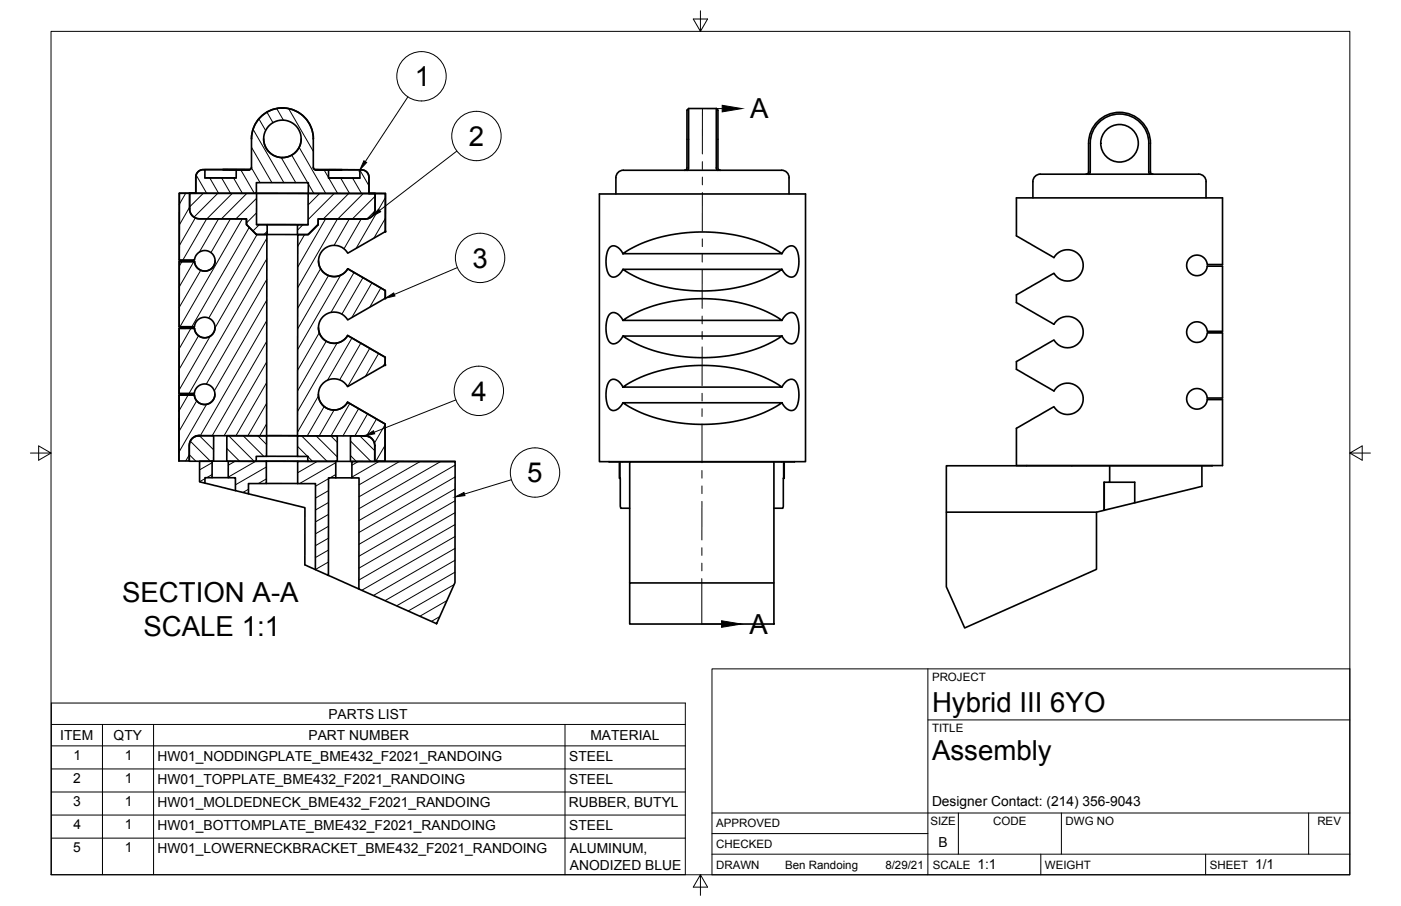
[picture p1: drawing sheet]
<svg xmlns="http://www.w3.org/2000/svg" width="432mm" height="279mm" viewBox="0 0 432 279" stroke-linecap="round" stroke-linejoin="round" font-family="sans-serif">
<!-- layer: Visible -->
<g fill="none" stroke="#000" stroke-width=".51">
<path d="M212.2 33.5v18.5l-.5 .5M220.8 33.5a2.63 2.63 0 0 1 .5 2.5v15.9l.4 .5 .3 .1M220.8 33.5v18.5l.5 .5M220.8 33.5h-8.6a2.63 2.63 0 0 0-.5 2.5v15.9l-.4 .5-.3 .1M55.3 59.6h3.1l.1 5.6 .7 1.3 1 .7 1.1 .3h14.7v1.8l3.1 3h3.2l-.1 62.1h-21.6l-1.3 .7-.8 1.2-.2 1v4.9h-3.1v-20.4h4.7a3.2 3.2 0 0 0 4.8 2.5 3.2 3.2 0 0 0 0-5.4 3.2 3.2 0 0 0-4.8 2.4h-4.7v-20h4.7a3.2 3.2 0 0 0 4.9 2.4 3.2 3.2 0 0 0 0-5.4 3.2 3.2 0 0 0-4.9 2.5h-4.7v-20.1h4.7a3.2 3.2 0 0 0 4.9 2.4 3.2 3.2 0 0 0 0-5.4 3.2 3.2 0 0 0-4.9 2.5h-4.7zM55.3 59.6l-.1 20.6M55.3 59.6h5h-1.9M58.4 59.6h20.7v9.7h3.2v3h-3.3l-3-3v-1.8h-14.7l-1.1-.3-1-.7-.7-1.3zM60.3 59.6h.1M61 53l1-.6 1.2-.1-.1 2.6h9.7v-2.6l4.3-.1 .4-.6v-8.8a9.5 9.5 0 0 1 9.5-9.5 9.5 9.5 0 0 1 9.6 9.5v8.9l.1 .4 .6 .3h4v2.5h9.6v-2.5l1.6 .2 .8 .7 .4 1v5.4l-18.7-.1v-3.3h-16v3.3h-18.7v-5.1zM63.1 54.8l9.7 .1M63.2 52.3h9.6"/>
<path d="M76.8 52.3h-13.9l-1.2 .2-.8 .6-.5 .9-.1 5.6M77.5 42.8a9.4 9.4 0 0 1 9.6-9.5h.1a9.4 9.4 0 0 1 9.4 9.5M77.5 51.6l-.3 .6-.4 .1M79 59.6h16h-15.9M81.3 42.8a5.8 5.8 0 0 0 5.7 5.8 5.8 5.8 0 0 0 5.8-5.8M95 59.6l20.6 .1-.1 5.5-.9 1.6-1 .6-.9 .1h-14.6v1.8l-3.1 3h-3.3v-3h3.3zM96.6 51.6l.2 .6 .5 .1M96.6 42.8h.1M97.2 52.3l14.2 .1 .9 .2 .8 .5 .6 1.2v5.4M101.3 52.3l9.6 .1M101.3 54.9h9.6M113.7 59.7h5.1v11.7"/>
<path d="M113.7 59.7h1.9M113.7 59.7h.1M184.7 59.8h63.6v82.6h-63.6zM192.1 52.5h48.8M192.1 52.5a2.3 2.3 0 0 0-2.3 2.3v5M221.3 52.5h.1M240.9 52.5a2.3 2.3 0 0 1 2.3 2.3v5M335.4 53.7h.1M335.5 44.2a9.5 9.5 0 0 1 9.5-9.6 9.5 9.5 0 0 1 9.6 9.6M335.5 44.2v8.8l-.2 .5-.5 .2M336 44.2a9 9 0 0 1 9-9 9 9 0 0 1 9.1 9M336 44.2v8.8l-.1 .5-.4 .2"/>
<path d="M354.1 44.2v9l.5 .5M354.6 44.2v8.9l.2 .5 .5 .1M369.4 53.7h-47.7a3 3 0 0 0-3.3 1.7l-.1 5.6M369.4 53.7a2.3 2.3 0 0 1 2.3 2.3v5M79.1 69.3h15.9M82.4 69.3h9.3M82.4 72.3h9.3M91.8 72.3h3.2l3.1-3v-1.8h14.6l1.1-.2 1-.8 .7-1.3 .1-5.5h3.2v11.7l-11.6 6.7a4.8 4.8 0 0 0-7.3-1.3 4.8 4.8 0 0 0 0 7.4 4.8 4.8 0 0 0 7.3-1.3l11.5 6.7v2.4l-11.5 6.7a4.8 4.8 0 0 0-7.3-1.4 4.8 4.8 0 0 0 0 7.4 4.8 4.8 0 0 0 7.2-1.2l11.6 6.7v2.4l-11.6 6.6a4.8 4.8 0 0 0-7.2-1.2 4.8 4.8 0 0 0 0 7.3 4.8 4.8 0 0 0 7.2-1.2l11.6 6.6v11.5h-3.2l-.1-5.7-.7-1.1-1.2-.9-1-.2-20.8 .1zM192 78.2a45.3 45.3 0 0 1 28.3-6.5 41.6 41.6 0 0 1 20.7 6.5zM192 78.2l-1.1-1.5-1.1-.7a2.29 2.29 0 0 0-2.8 2.4l-.2 3.1 .5 2.4a2.04 2.04 0 0 0 1.8 1.6 2.04 2.04 0 0 0 2-1.2l.9-1.2M241 78.2l1.1-1.5 1.1-.7a2.29 2.29 0 0 1 2.8 2.4l.2 3.1-.5 2.4a2.04 2.04 0 0 1-1.8 1.6 2.04 2.04 0 0 1-2-1.2l-.9-1.2h-49a46.7 46.7 0 0 0 31.3 6.2 40.2 40.2 0 0 0 17.7-6.2M313.3 61h63.5v20.6h-4.7l-.3-1.1-.6-.9-.9-.6-1.1-.3-1.5 .2-1 .7-.7 1-.3 1 .2 1.3 .7 1.1 1 .7 1.3 .3 1.2-.2 1.1-.7 .6-.9 .3-1.1h4.7v20.1h-4.7l-.3-1.1-.6-.9-.9-.7-1.1-.2-1.5 .2-.9 .5-.7 .9-.4 1.2 .2 1.4 .7 1.1 1 .7 1.2 .3 1.1-.2 1.3-.7 .6-.9 .3-1.1h4.7v20h-4.7l-.3-1.1-.6-.9-.9-.6-1.1-.3-1.3 .2-1.2 .7-.7 1.1-.3 .9 .2 1.3 .7 1.2 1 .7 1.2 .3 1.3-.2 1.1-.8 .6-.9 .3-1.1h4.7v20.4h-63.5v-11.5l11.5-6.7 .2 .2a4.8 4.8 0 0 0 7.2 1 4.8 4.8 0 0 0-.1-7.3 4.8 4.8 0 0 0-7.3 1.3l-11.5-6.7v-2.4l11.5-6.7 .3 .4a4.8 4.8 0 0 0 7.2 .7 4.8 4.8 0 0 0-.3-7.2 4.8 4.8 0 0 0-7.2 1.3l-11.5-6.7v-2.4l11.5-6.6 .3 .3a4.8 4.8 0 0 0 7.2 .8 4.8 4.8 0 0 0-.3-7.3 4.8 4.8 0 0 0-7.2 1.3l-11.5-6.7z"/>
<path d="M55.2 80.2h.1M59.9 80.7h.1M60 80.7h-4.8v20.1M66.3 80.4l-.2 1.2-.6 .9-1.1 .8-1 .3-1.2-.1-1.2-.7-.7-.9-.4-1.2M98.2 80.5l.2 1.4 1 1.8a4.8 4.8 0 0 0 7.8-.8M107.2 82.9l11.5 6.7v2.4M192 98.8a45.3 45.3 0 0 1 28.3-6.6 41.6 41.6 0 0 1 20.7 6.6zM192 98.8l-1.1-1.5-1.1-.7a2.3 2.3 0 0 0-2.8 2.4l-.2 3.1 .5 2.4a2.04 2.04 0 0 0 1.8 1.5 2.04 2.04 0 0 0 2-1.1l.9-1.3M241 98.8l1.1-1.5 1.1-.7a2.3 2.3 0 0 1 2.8 2.4l.2 3.1-.5 2.4a2.04 2.04 0 0 1-1.8 1.5 2.04 2.04 0 0 1-2-1.1l-.9-1.3h-49a46.7 46.7 0 0 0 31.3 6.3 40.2 40.2 0 0 0 17.7-6.3M55.2 100.7h.1M66.3 101l-.2 1.1-.7 1.1-1 .7-1.1 .3-1.2-.2-1.2-.7-.7-.9-.3-1.2-4.7 .1v20M98.1 101l.3 1.7 1 1.5a4.8 4.8 0 0 0 7.7-.8"/>
<path d="M107.1 103.5l11.6 6.7v2.4M192 119.4a45.3 45.3 0 0 1 28.3-6.6 41.6 41.6 0 0 1 20.7 6.6zM192 119.4l-1.1-1.6-1.1-.7a2.32 2.32 0 0 0-2.8 2.5l-.2 3 .5 2.5a2.04 2.04 0 0 0 1.8 1.5 2.04 2.04 0 0 0 2-1.1l.9-1.3M241 119.4l1.1-1.6 1.1-.7a2.32 2.32 0 0 1 2.8 2.5l.2 3-.5 2.5a2.04 2.04 0 0 1-1.8 1.5 2.04 2.04 0 0 1-2-1.1l-.9-1.3h-49a46.7 46.7 0 0 0 31.3 6.3 40.2 40.2 0 0 0 17.7-6.3M55.2 121.3h.1M59.2 135.3l1.4-.8 5.2-.1v7.8h-7.5l.1-5.1 .2-1zM59.9 121.8h-4.7v20.4M61.4 134.4l-1.3 .2M61.4 134.3v.1M61.4 134.3h.1M66.2 121.6l-.2 1.2-.6 .9-.9 .7-1.2 .3-1.4-.2-1-.6-.7-1-.3-1.1M69.9 134.4h12.3l-.1 6.3h-3.1v1.6l-9.1-.1z"/>
<path d="M82.2 134.4h9.5M91.7 134.4h12.2v7.9h-9.1l.1-1.5h-3.2zM98.1 121.6l.3 1.7 1 1.5a4.8 4.8 0 0 0 7.7-.8l11.6 6.7v11.5M108 134.4l5.2 .1 1.5 .9 .6 .8 .2 1.1v5h-7.5zM112.5 134.3l1.2 .4M112.5 134.4h.1M55.2 142.1h.1M61.5 142.2h3.9v5.1h-2.2v1.7l-1.7-.4zM63.2 149l9.4 2.3M65.4 147.3h5M65.8 142.2h4.1M70.4 142.2l11.7 .1v6.8h-5.5v3.2l-4-1v-4h-2.3z"/>
<path d="M76.6 152.3l17.4 4.3v17.6l3.2 1.5M79 142.2l15.9 .1M82.1 149.1h9.7M82.1 142.2l9.7 .1M82.1 140.7h9.6M91.7 142.3h11.8v5.1h-2.2l-.1 30.1-4-1.8v-26.6h-5.5zM103.5 147.4h5M104 142.3h4M108.5 142.3h31.8l-.1 37.4-5.6 12.6-24-10.6 .1-34.3h-2.2zM115.5 142.3h24.8M118.7 142.2h.1M187.7 142.4h6.4"/>
<path d="M187.7 142.4h.1M190.9 142.4v5.1h.2M191.1 142.4l.1 13.7 .1 .6h2.8M238.5 142.4h6.4M241.5 142.4l-.1 13.8-.1 .5h-2.8M241.7 142.4v5.1h-.2M244.9 142.4h.1M316.4 143.6h.1M340.3 148.7v8.7l9.4-2.3v-6.4h-7.7M340.3 157.4h.1M342 143.6v5.1h-1.7v8.7l-2.4 .5h-46.2M370.4 143.6v6.4l-20.7 5.1"/>
<path d="M373.6 143.6h-81.9v37.4l5.6 12.7 40.6-18.1v-17.7M101.2 177.5l9.4 4.2M194.1 179.8h44.4v12.6h-44.4zM194.1 179.8v-37.4h44.4v37.4"/>
<circle cx="87" cy="42.8" r="5.8"/>
<circle cx="345" cy="44.2" r="5.8"/>
</g>
<g fill="#000" stroke="#000" stroke-width=".31">
<circle cx="118.8" cy="71.4" r=".24"/>
<circle cx="118.7" cy="92" r=".24"/>
<circle cx="118.7" cy="112.6" r=".24"/>
</g>
<!-- layer: Border -->
<path d="M15.7 9.7h400.3v260.1h-400.3zM215.9 3.3v6.4l-2.2-3.8h4.4l-2.2 3.8M9.4 139.7h6.3l-3.8-2.2v4.4l3.8-2.2M416 139.7l3.8 2.2v-4.4l-3.8 2.2h6.4M215.9 269.8l2.2 3.8h-4.4l2.2-3.8v6.3" fill="none" stroke="#000" stroke-width=".31"/>
<!-- layer: Titleblock -->
<path d="M219.4 206.3h196.6v63.5h-196.6zM286 206.3v63.5M286 222h130M219.4 257.1h66.6M219.4 250.7h196.6M295.4 250.7v12.7M327.1 250.7v12.7M403.3 250.7v12.7M219.4 263.4h196.6M320.8 263.4v6.4M371.6 263.4v6.4" fill="none" stroke="#000" stroke-width=".31"/>
<!-- layer: Hatching -->
<g fill="none" stroke="#000" stroke-width=".31">
<path d="M78 39.9l9.5 16.4M79.8 36.7l2.1 3.6M82.3 34.6l1.8 3.2M85.3 33.5l2.1 3.6M89 33.5l7.6 13.2M95 37.5l.6 1.1M57.2 59.6l-1.9 3.4M60.5 54l3.2 5.6M62.7 59.6l-4.3 4.2M64.6 54.9l2.8 4.7M67.1 59.6l-7.3 7.4M68.3 54.9l2.8 4.7"/>
<path d="M71.6 59.6l-7.8 7.9-7.4 12.7M72 54.9l2.7 4.7M74.2 52.3l4.2 7.3M76.1 59.6l-7.9 7.9M77.5 51.7l2.7 4.6M77.5 45.4l6.3 10.9M86.7 48.6l4.5 7.7M89.9 47.9l4.9 8.4M92.2 45.4l8.2 14.3M95 56.7l1.7 3M98.5 59.7l-3.5 3.5M99.9 52.4l1.4 2.4"/>
<path d="M101.3 54.9l2.8 4.8M103 59.7l-8 8M105 54.9l2.7 4.8M107.5 59.7l-7.9 7.8M108.7 54.9l2.7 4.8M110.9 52.5l2.8 4.8M112 59.7l-7.9 7.8M115.8 59.7l-.2 .4M58.4 63.9l-3.1 5.5M60.2 67.2l-4.9 8.6M67.4 67.5l-6 10.3M71 67.5l-6 10.4"/>
<path d="M74.7 67.5l-19.2 33.3M76.8 70.1l-17.7 30.7M79.1 61.2l-6.4 6.3M79.1 65.6l-3.1 3.1M79.2 72.3l-14.9 25.8M79.9 69.3l-2 2M82.2 79.8l-23.9 41.5M82.3 73.4l-16 27.7M82.3 71.4l-1 .9M93.4 69.3l-1.7 1.7M93.9 72.3l-2.1 3.7M98.1 69.1l-3.3 3.2"/>
<path d="M100.3 67.5l-8.5 14.9M104 67.5l-12.2 21.2M107.7 67.5l-4.7 8.2M111.3 67.5l-5.3 9.2M115.5 65.1l-2.4 2.4M115.6 60.5l-7 7M118.8 61l-9.1 15.6M118.8 67.4l-3.6 6M56.1 80.7l-.9 1.4M59.7 80.7l-4.5 7.8M61.9 83.4l-6.7 11.4M82.2 98.9l-20.5 35.5"/>
<path d="M82.2 86.2l-18.6 32.2M82.2 92.5l-16.1 28M98.8 82.9l-7.1 12.2M101.2 85l-9.5 16.5M105 84.9l-13.3 22.9M109.1 84l-7.1 12.3M111.9 85.6l-6.5 11.3M114.6 87.2l-6.2 10.7M117.4 88.8l-3.5 6M58.8 101.3l-3.6 6.3M61.2 103.5l-6 10.4M64.8 103.7l-9.6 16.6"/>
<path d="M82.2 111.6l-13.1 22.8M82.2 118l-9.5 16.4M82.2 105.3l-16.8 29.1M98.4 102.6l-6.7 11.6M100.5 105.2l-8.8 15.3M103.9 105.8l-12.2 21.1M108.5 104.2l-7.6 13M111.2 105.8l-6.5 11.3M114 107.4l-6.9 11.8M116.7 109l-4.1 7.1M118.7 111.9l-.6 1M58 121.8l-2.8 4.9"/>
<path d="M58.7 136.1l6.2 6.1M60.6 123.6l-5.4 9.4M61.5 134.4l4.3 4.3M63.6 124.7l-8.4 14.7M69.9 138.3l4 3.9M70.5 134.4l7.8 7.9M75 134.4l6.3 6.3M79.5 134.4l2.7 2.7M82.2 130.7l-2.1 3.7M82.2 124.4l-5.8 10M91.7 137.6l3.1 3.2M92.9 134.4l7.9 7.9"/>
<path d="M97.4 134.4l6.5 6.5M98.1 122.1l-6.4 11.2M99.9 125.4l-5.2 9M101.9 134.4l2 2M103 126.5l-4.6 7.9M107.8 124.4l-5.8 10M108 136l6.3 6.3M110.5 126l-4.8 8.4M110.9 134.4l4.6 4.6M113.3 127.6l-3.9 6.8M116 129.2l-3 5.2M118.7 131l-3.3 5.7"/>
<path d="M118.7 137.4l-2.9 4.8M57.2 142.2l1.2-2 2 2M63.2 147.6l-1.7 1M65.4 142.7l-3.9 2.2M65.4 146.3l-1.7 1M72.5 142.2l-2.1 1.3M76.6 150.9l-1.7 1M78.8 142.3l-8.4 4.8M82.1 144l-9.5 5.5M82.1 147.7l-2.5 1.4M94.9 140.8l1.4 1.5M97.8 142.3l-6.1 3.5"/>
<path d="M101.3 147.6l-4.1 2.3M101.3 151.3l-4.1 2.3M101.3 155l-4.1 2.3M101.3 158.6l-4.1 2.4M103.5 142.7l-11.2 6.4M103.5 146.3l-1.8 1.1M108 140.5l1.8 1.8M110.5 142.3l-2 1.2M116.8 142.3l-8.3 4.8M123.2 142.3l-12.5 7.2M129.5 142.3l-18.8 10.9M135.8 142.3l-25.1 14.6"/>
<path d="M140.2 158.1l-29.6 17.1M140.3 143.4l-29.7 17.1M140.3 147.1l-29.7 17.1M140.3 150.8l-29.7 17.1M140.3 154.5l-29.7 17M101.2 177l-.4 .2M101.2 162.3l-4 2.3M101.2 166l-4 2.3M101.2 169.6l-4 2.4M101.2 173.3l-4 2.3M140.2 176.5l-18 10.3M140.2 161.8l-29.6 17.1"/>
<path d="M140.2 165.5l-28.7 16.5M140.2 169.1l-25.1 14.5M140.2 172.8l-21.5 12.4M135.5 190.2l-2.5 1.4M137.7 185.2l-8.3 4.8M139.9 180.3l-14.1 8.1"/>
</g>
<!-- layer: Annotations -->
<g fill="none" stroke="#000" stroke-width=".31">
<path d="M222.6 33.5h-6.1v14M216.5 49.8v2.4M216.5 54.6v2.4M216.5 59.4v11.9M216.4 78.4v2.4M216.5 73.7v2.4M216.4 97.5v2.4M216.4 83.2v11.9M216.4 102.2v2.4M216.4 107v11.9M216.4 130.8v11.9M216.4 121.3v2.4"/>
<path d="M216.4 126v2.4M216.3 145.1v2.4M216.3 149.9v2.3M216.3 154.6v11.9M216.3 178.4v14h6.1M216.3 168.9v2.4M216.3 173.7v2.3"/>
</g>
<path d="M222.6 32.5l6.1 1-6.1 1zM222.4 191.4l6.1 1-6.1 1.1z" fill="#000" stroke="#000" stroke-width=".31"/>
<!-- layer: BOM -->
<g fill="none" stroke="#000" stroke-width=".31">
<path d="M140.8 46.6l-23.8 18.3M140.9 82.5l-19.4 8.3M15.8 216.8h195.4v52.9h-195.4zM15.8 223.4h195.4M15.8 230h195.4M15.8 237.1h195.4M31.6 223.4v46.3M47.3 223.4v46.3M174.1 223.4v46.3M15.8 244.2h195.4M15.8 251.4h195.4M15.8 258.5h195.4"/>
<circle cx="146.8" cy="41.9" r="7.6"/>
<circle cx="148" cy="79.5" r="7.6"/>
</g>
<path d="M116.7 64.5l.6 .8-2.7 1.5zM118.7 92l2.6-1.7 .4 1z" fill="#000" stroke="#000" stroke-width=".31"/>
<!-- layer: 0 -->
<g fill="none" stroke="#000" stroke-width=".31">
<path d="M125.7 29.9l-13.1 19.9M140.5 123.3l-25.2 10M157.6 148l-14.4 4.4"/>
<circle cx="129.9" cy="23.5" r="7.6"/>
<circle cx="147.6" cy="120.5" r="7.6"/>
<circle cx="164.9" cy="145.7" r="7.6"/>
</g>
<path d="M112.2 49.6l.8 .5-2.1 2.3zM112.5 134.4l2.6-1.6 .4 1zM140.3 153.2l2.7-1.3 .3 .9z" fill="#000" stroke="#000" stroke-width=".31"/>
<g font-size="8.5">
<text x="127.8" y="26.6">1</text>
<text x="231.2" y="36.5">A</text>
<text x="144.5" y="45">2</text>
<text x="145.6" y="82.5">3</text>
<text x="145.4" y="123.6">4</text>
<text x="162.5" y="148.7">5</text>
<text x="37.6" y="185.8">SECTION A-A</text>
<text x="44.2" y="196.1">SCALE 1:1</text>
<text x="231" y="195.5">A</text>
<text x="287.3" y="219.5">Hybrid III 6YO</text>
<text x="287.3" y="234.5">Assembly</text>
</g>
<g font-size="4.3">
<text x="101.2" y="221.6">PARTS LIST</text>
<text x="18.6" y="228.2">ITEM</text>
<text x="35" y="228.1">QTY</text>
<text x="95.1" y="228.2">PART NUMBER</text>
<text x="181.9" y="228.2">MATERIAL</text>
<text x="22.7" y="234.3">1</text>
<text x="38.4" y="234.3">1</text>
<text x="48.5" y="234.6">HW01_NODDINGPLATE_BME432_F2021_RANDOING</text>
<text x="175.5" y="234.6">STEEL</text>
<text x="22.6" y="241.4">2</text>
<text x="38.4" y="241.4">1</text>
<text x="48.5" y="241.7">HW01_TOPPLATE_BME432_F2021_RANDOING</text>
<text x="175.5" y="241.7">STEEL</text>
<text x="22.5" y="248.6">3</text>
<text x="38.4" y="248.6">1</text>
<text x="48.5" y="248.9">HW01_MOLDEDNECK_BME432_F2021_RANDOING</text>
<text x="175.3" y="248.8">RUBBER, BUTYL</text>
<text x="287.3" y="248.7">Designer Contact: (214) 356-9043</text>
<text x="22.6" y="255.7">4</text>
<text x="38.4" y="255.7">1</text>
<text x="48.5" y="256">HW01_BOTTOMPLATE_BME432_F2021_RANDOING</text>
<text x="175.5" y="256">STEEL</text>
<text x="22.5" y="262.8">5</text>
<text x="38.4" y="262.8">1</text>
<text x="48.5" y="263.1">HW01_LOWERNECKBRACKET_BME432_F2021_RANDOING</text>
<text x="175.7" y="263">ALUMINUM,</text>
<text x="289.3" y="261.2">B</text>
<text x="175.7" y="268.2">ANODIZED BLUE</text>
<text x="301.2" y="268.1">1:1</text>
<text x="386.8" y="268.1">1/1</text>
</g>
<g font-size="3.5">
<text x="287.3" y="210.1">PROJECT</text>
<text x="287.3" y="225.8">TITLE</text>
<text x="220.7" y="255.2">APPROVED</text>
<text x="286.7" y="254.5">SIZE</text>
<text x="306.1" y="254.5">CODE</text>
<text x="328.4" y="254.5">DWG NO</text>
<text x="406" y="254.5">REV</text>
<text x="220.7" y="261.5">CHECKED</text>
<text x="220.7" y="267.9">DRAWN</text>
<text x="242" y="267.9">Ben Randoing</text>
<text x="272.9" y="267.9">8/29/21</text>
<text x="287.5" y="267.9">SCALE</text>
<text x="322.1" y="267.9">WEIGHT</text>
<text x="372.9" y="267.9">SHEET</text>
</g>
</svg>
